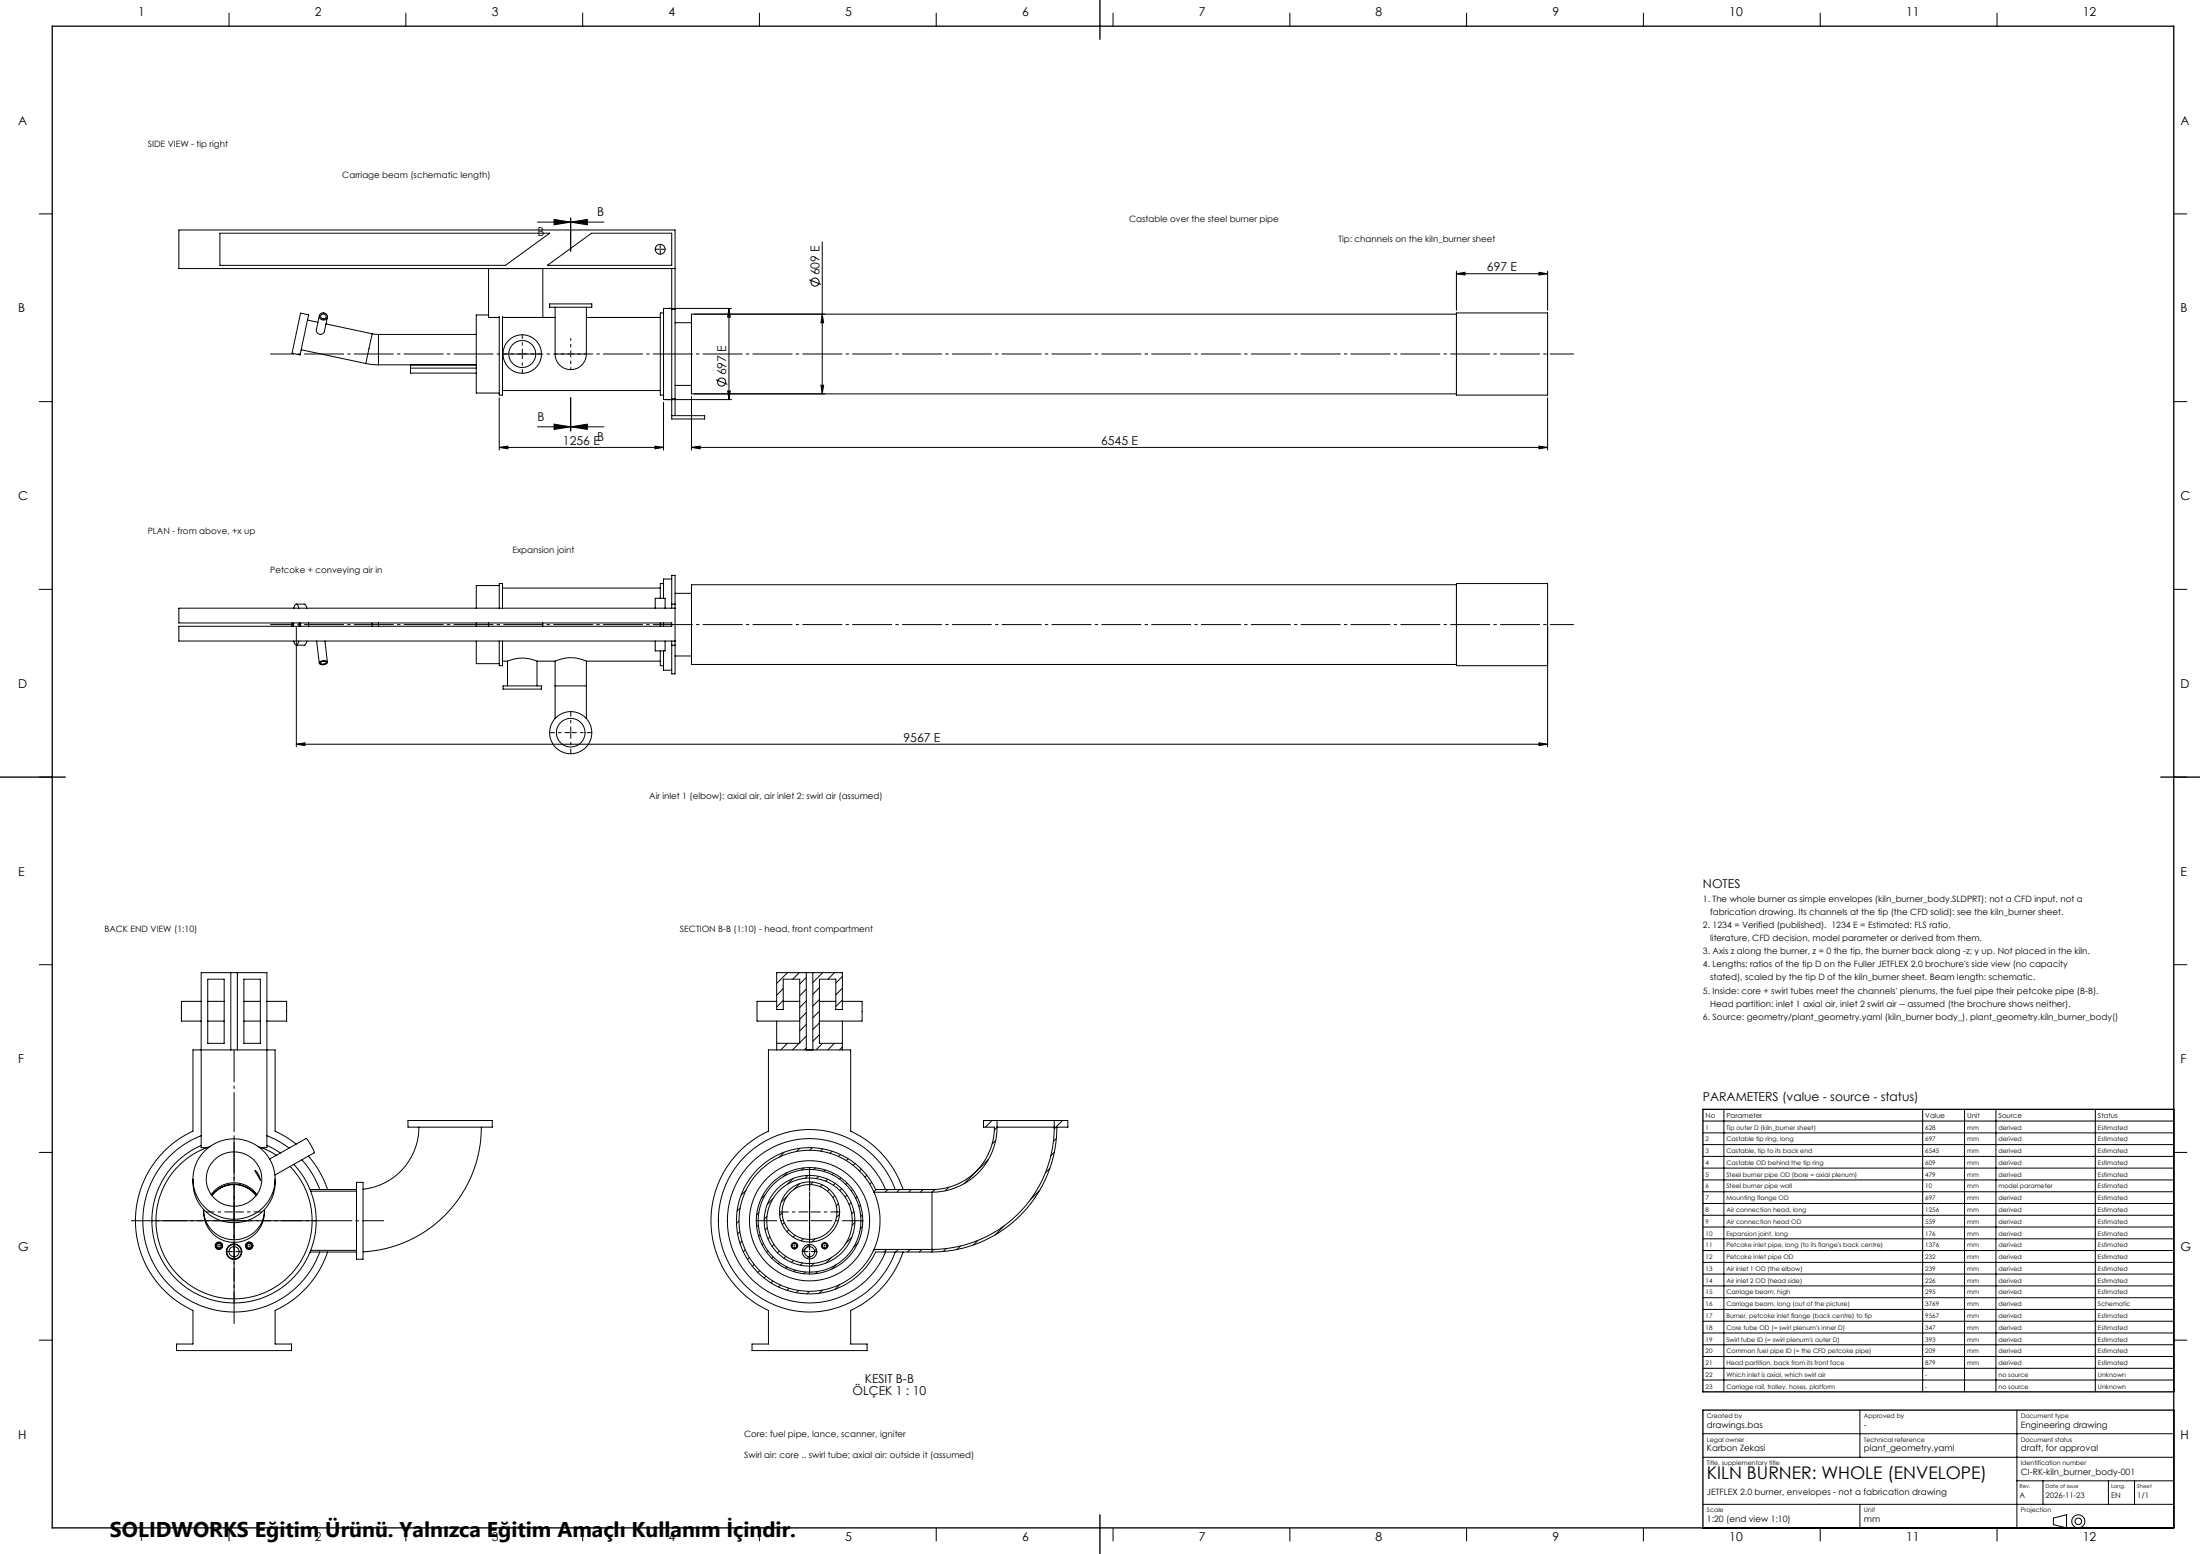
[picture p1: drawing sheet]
<svg xmlns="http://www.w3.org/2000/svg" width="841mm" height="594mm" viewBox="0 0 841 594" stroke-linecap="round" stroke-linejoin="round" font-family="sans-serif">
<g fill="none" stroke="#000" stroke-width=".38">
<path d="M87.6 5v5M155.2 5v5M222.7 5v5M290.3 5v5M357.9 5v5M425.5 5v5M493.1 5v5M560.6 5v5M628.2 5v5M695.8 5v5M763.4 5v5M15 81.8h5"/>
<path d="M84.1 89.1h126l-16.8 12.3h-109.2zM205.5 84.9h25.4M211.8 83.9l6.4 1-6.4 1zM218.2 84.9l6.3-1v2zM218.2 83.3v12.7M314.3 92.4v58.2M831 81.8h5M114.9 119.7l3.1 .7-3.3 15.3-3.1-.7zM186.8 102.7v18.6h4.1M207.5 102.7v18.6M209.3 101.4l16.8-12.3h30.7v12.3zM210.1 116.2h16.1v1.2h-16.1z"/>
<path d="M212.2 117.4v17.6a6.1 6.1 0 0 0 6.6 6.2 6.1 6.1 0 0 0 5.4-7.4v-16.4M253.6 119.6h-1.2v31.4h1.2M256.8 118.2v34.3M256.8 118.2h1.3M256.8 102.7v15.5M258.1 118.2v34.3M258.1 102.7h-189.7v-14.8h189.7v30.3M278.7 117.9l.5 3.3h-1zM278.7 117.9v34.8M279.6 117.9h-26v34.8h26M309.4 106.9l4.4 1.8M556.8 119.6h34.8v31.4h-34.8z"/>
<path d="M556.8 104.6l3.2-.5v1zM556.8 103.6v15M556.8 104.6h34.8M588.3 104.1l3.3 .5-3.3 .5zM591.6 103.6v15M115.1 133.7l24.7 5.3M117.5 122.3l4 .9M122.1 120.6l-1.2 5.4a1.57 1.57 0 0 0 1.3 1.8 1.57 1.57 0 0 0 1.8-1.1l1.2-5.4M122.3 120.1a1.46 1.46 0 0 1 2.5 0 1.46 1.46 0 0 1-.9 2.2 1.46 1.46 0 0 1-1.5-.6 1.46 1.46 0 0 1-.1-1.6zM124.6 123.8l17.7 3.8M139.8 139l4.9 .4M142.3 127.6l2.4 .2"/>
<path d="M142.3 127.6l-2.5 11.4M144.7 127.8v11.6M144.7 139.4h37.4M144.7 127.8h37.4M156.9 139.5v1.2M186.8 120.4h-4.7v29.8h8.8M190.9 120.9v30.1h1.2v-30.1M192.1 121.3h20.1M224.2 121.3h28.2M258.1 123.4h6.2M314.3 120.1l.6 3.3h-1.1zM556.8 120.1h-292.5v30.5h292.5"/>
<path d="M15 153.5h5M156.9 140.7v1.9h25.2M156.9 140.7h25.2M190.9 152v20M192.1 149.3h60.3M218.2 152v12.7M253.6 153.8v18.2M256.8 152.5h1.3M256.8 152.5v7.7h12.6v-1.3h-12.6M258.1 147.3h6.2M258.1 152.5v6.4M264.3 151.5v20.5"/>
<path d="M273.6 145.1l4.5 1.8M278.2 149.5h1l-.5 3.2zM313.8 147.2h1.1l-.6 3.4zM591.6 152v20M831 153.5h5M190.9 171l3.2-.5v1zM190.9 171h62.7M205.5 163.2h25.4M211.8 162.1l6.4 1.1-6.4 .9zM218.2 163.2l6.3-1.1v2zM250.4 170.5l3.2 .5-3.2 .5zM264.3 171l3.4-.5v1z"/>
<path d="M264.3 171h327.3M588.3 170.5l3.3 .5-3.3 .5zM15 225.3h5M111.7 238.1v1.3M112.2 238.1v1.3M112.3 232.5a1.26 1.26 0 0 1 1.2-1.5l.8 1.5M113.3 230.9h3.2l.8 1.6M113.3 239.8v45.7M114.4 238.1v1.3M114.9 238.1v1.3M118 238.1v1.3M142.2 238.1v1.3"/>
<path d="M144.7 238.1v1.3M182.1 238.1v1.3M186.8 238.1v1.3M190.9 223.8h-8.8v8.7M190.9 232.5v-9.4h1.2v9.4M192.1 224.8h60.3M207.5 238.1v1.3M250.5 232.5v-3.8h3.7v3.8M252.4 238.1v1.3M253.6 223.1h-1.2v5.6M253.6 238.1v1.3M256.8 230.9v-11h1.3v11"/>
<path d="M256.8 221.3h-3.2v7.4M256.8 230.9v1.6M256.8 230.9h1.3M258.1 232.5h-189.7v5.6h188.4v1.3h-188.4v5.6h189.7M258.1 230.9v15.7M258.1 226.8h6.2M556.8 223.5h-292.5v30.5h292.5M556.8 223.1h34.8v31.4h-34.8zM591.6 239.8v45.7M831 225.3h5M112.3 245a1.34 1.34 0 0 0 1.2 1.5l.8-1.5M117.3 245l-.8 1.6h-3.2"/>
<path d="M121 245l1.1 8.5M122.2 253.1l.5-.3a1.53 1.53 0 0 1 2.4 .6 1.99 1.99 0 0 1-3 0zM122.7 253.1l.3-.2a.89 .89 0 0 1 1-.2 .89 .89 0 0 1 .6 .7l-.4 .3a.9 .9 0 0 1-.9 .2 .9 .9 0 0 1-.6-.8zM124.2 245l1 8.1M182.1 245v8.7h8.8M190.9 245v9.5h1.2v-9.5M192.1 252.7h1.9M194 252.7l.3-.1a14.1 14.1 0 0 1 11 .1M194 252.7v9.5M205.3 252.7h6.9M205.3 252.7v9.5M212.2 252.7h.2a14 14 0 0 1 11.8 0"/>
<path d="M212.2 252.7v9.5M224.2 252.7h28.2M224.2 252.7v9.5M250.5 245v3.8h3.7v-3.8M252.4 248.8v5.7h1.2M253.6 248.8v7.4h3.2M256.8 246.6v11h1.3v-11M256.8 245v1.6M256.8 246.6h1.3M258.1 250.7h6.2M192.3 262.2h14.7v1.2h-14.7zM212.2 262.2v12.5"/>
<path d="M212.2 262.2h12M224.2 262.2v12.5M15 297h5M113.3 284.5l3.3-.6v1.1zM113.3 284.5h478.3M588.3 283.9l3.3 .6-3.3 .5zM831 297h5M15 368.8h5M79.4 374.3h6.3v24.5h-6.3zM88.2 371.8v29.5M90.7 371.8v29.5M93.2 374.3h6.3v24.5h-6.3z"/>
<path d="M299.4 377.9l-2.5 2.5M301.1 371.8l-4.2 4.1M305.5 371.8l-2.5 2.5M308.2 378.1l-2.5 2.5M308.2 373.6l-2.5 2.5M308.2 371.8v29.5M310.7 371.8v29.5M313.2 377.5l-2.5 2.6M314.5 371.8l-3.8 3.8M319 371.8l-2.5 2.5M322 373.2l-2.5 2.6M322 377.7l-2.5 2.6"/>
<path d="M831 368.8h5M76.9 382.8h-7.5v7.5h7.5M79.4 390.3h6.3M79.4 382.8h6.3M93.2 390.3h6.3M93.2 382.8h6.3M102 382.8h7.6v7.5h-7.6M296.9 382.8h-7.5v7.5h16.3M296.9 398.8h8.8v-24.5h-6.3v11.6h-2.5v-14.1h25.1v14.1h-2.5v-11.6h-6.3v24.5h8.8M296.9 390.3v11M299.4 382.8h6.3M299.4 382.4l-2.5 2.5"/>
<path d="M301 398.8l-2.6 2.5M305.5 398.8l-2.5 2.5M308.2 382.6l-2.5 2.5M308.2 387.1l-2.5 2.5M308.2 396.1l-2.5 2.5M308.2 391.5l-2.5 2.6M313.2 382.8h6.3M313.2 382.1l-2.5 2.5M313.2 386.5l-2.5 2.5M313.2 391l-2.5 2.5M313.2 395.5l-2.5 2.5M314.5 398.8l-2.6 2.5"/>
<path d="M318.9 398.8l-2.5 2.5M322 382.8h7.6v7.5h-16.4M322 382.2l-2.5 2.5M322 390.3v11M308.2 400.5l-.8 .8M322 400.2l-1.1 1.1M76.9 434.1a34.9 34.9 0 0 0-11.8 57.4 34.9 34.9 0 0 0 57.1-12.9M76.9 437.9a31.4 31.4 0 0 0-14.6 44.5 31.4 31.4 0 0 0 46 9.4 31.4 31.4 0 0 0 4-46.7M78.4 439.8a15.5 15.5 0 0 1 22.4 .2 15.5 15.5 0 0 1-1.1 22.3 15.5 15.5 0 0 1-21.5-1 15.5 15.5 0 0 1 .2-21.5zM79 438.7h-2.1v-66.9h25.1v66.9h-2.1M80.3 438.2a29.8 29.8 0 0 0-17.5 41.8 29.8 29.8 0 0 0 43.9 11 29.8 29.8 0 0 0 4.2-45.1M98.7 438.2l2.9 1.2 4.1 2.2"/>
<path d="M102 434.1a32.5 32.5 0 0 1 8.5 4.7M102 437.9l5.2 2.8M113.2 437.3l-3.9-2.8-4.1-2.1v-31.1h-31.4v31.1a37.7 37.7 0 0 0-22 34.2 37.7 37.7 0 0 0 22 34.3v12.8h-6.3v2.5h43.9v-2.5h-6.2v-12.8a37.8 37.8 0 0 0 20-22.3M156 428.3h32.2v2.5h-32.2zM160.1 430.8a23.8 23.8 0 0 1-21.3 23.7M184 430.8a47.8 47.8 0 0 1-45.2 47.7M305.8 438.9l-1.2 1.2M310.5 438.7l-1 1M314.5 439.1l-.8 .9M379.2 428.3l-2.5 2.5M380.6 435.9l-1.3 1.4M381.1 428.3h-5.1v2.5h4.2a23.9 23.9 0 0 1-23.9 23.9h-21.5a28 28 0 0 0-42.7-10 28 28 0 0 0 0 43.8 28 28 0 0 0 42.7-9.9h21.5a47.7 47.7 0 0 0 47.7-47.8h4.2"/>
<path d="M381.1 430.8a24.9 24.9 0 0 1-24.8 24.9M381.1 430.8h21.9M381.1 428.3h21.9M381.1 430.9l-1 1M381.1 428.3v2.5M403 430.8a46.8 46.8 0 0 1-46.7 46.8M403 428.3h5.2v2.5M403 428.3v2.5M403.8 435.1l-1.1 1.2M406.2 428.3l-3.2 3.2M408.2 430.8h-.1M651 428.5h180"/>
<path d="M651 433h180M651 437.5h180M659 424v108M735 424v108M751 424v108M763 424v108M801 424v108M15 440.5h5M73.8 450.7a15.7 15.7 0 0 0 15.7 16.7 15.7 15.7 0 0 0 15.7-16.7M80.7 456.6a10.8 10.8 0 0 1 17.5 0M81 456.9a10.6 10.6 0 0 1 17 0M81.1 457a10.5 10.5 0 0 1 16.8 0"/>
<path d="M81.8 443.5a10.5 10.5 0 0 1 16.8 2 10.5 10.5 0 0 1-7 15.4 10.4 10.4 0 0 1-11.4-5.1 10.4 10.4 0 0 1 1.6-12.3zM97.4 447.4a5.8 5.8 0 0 1 2.2 3.7zM103.1 443l13.9-7.8 1.3 1.5 1.8 3.6v.3l-15 8.5M115.4 443.3l.8 .9a35.6 35.6 0 0 1 6 10.5M117.9 441.9l.9 1.1a39.1 39.1 0 0 1 6.4 11.7M118.5 454.7h17.8M118.8 455.3h17.5M136.3 451.9h2.5v29.4h-2.5zM285.2 455l-2 1.9M292.7 456.5l-1.7 1.7M295.5 458.1l-2.2 2.2M299.8 440.4l-1.9 1.9"/>
<path d="M300.9 457.2l-2.3 2.3M301 448.1l-1.7 1.7M303.2 450.5l-2.2 2.2M305.7 452.4l-2.2 2.3M307.2 446.4l-.8 .8M308.8 449.3l-1 1.1M310.8 451.9l-1 .9M311.7 446.4l-.6 .7M313 449.6l-.9 .9M314.3 452.9l-.8 .7M315.5 447.2l-.6 .6M316.4 450.7l-.8 .8"/>
<path d="M317 454.6l-.7 .7M318.1 440l-.8 .8M318.6 448.5l-.5 .5M319.1 457l-.7 .7M319.3 452.3l-.7 .8M321.3 441.3l-.7 .8M321.4 450.2l-.5 .5M321.7 454.4l-.7 .7M323.8 456.8l-.8 .7M323.8 452.3l-.4 .4M324.2 442.9l-.7 .7M325.4 459.7l-.8 .8"/>
<path d="M325.9 454.7l-.5 .5M326.8 444.7l-.7 .7M327.6 457.5l-.5 .5M329.2 446.9l-.7 .7M331.4 449.3l-.8 .7M333.2 451.9l-.7 .7M334.1 455.7a27.2 27.2 0 0 1 0 21.9M334.1 455.7a27 27 0 0 0-41.2-10.3 27 27 0 0 0 0 42.5 27 27 0 0 0 41.2-10.3M334.1 455.7h22.2M334.9 454.7l-.9 .8M338.5 454.7a31.4 31.4 0 0 0-48.1-13 31.4 31.4 0 0 0 0 49.9 31.4 31.4 0 0 0 48.1-13M339.4 454.7l-1.1 1"/>
<path d="M342.2 454.7a34.9 34.9 0 0 0-53.6-16 34.9 34.9 0 0 0 0 55.9 34.9 34.9 0 0 0 53.6-16M343.9 454.7l-1 1M345.2 454.7a38 38 0 0 0-20-22.3v-31.1h-31.4v31.1a37.7 37.7 0 0 0-22 34.2 37.7 37.7 0 0 0 22 34.3v12.8h-6.3v2.5h44v-2.5h-6.3v-12.8a37.9 37.9 0 0 0 20-22.3M348.3 454.7l-1 1M352.8 454.7l-1 1M356.3 455.7v21.9M357.4 454.7l-1.1 1M362.7 453.8l-1.3 1.4M377.9 443.1l-9.4 9.4M397.4 455l-3.5 3.5M401.3 446.6l-1.7 1.7M403 440.4l-1.3 1.3"/>
<path d="M651 442h180M651 446.5h180M651 451h180M651 455.5h180M831 440.5h5M77.9 462.5a11.6 11.6 0 0 0 11.6 12.4 11.6 11.6 0 0 0 11.6-12.4M77.9 462.5a11.6 11.6 0 0 0 11.6 11.4 11.6 11.6 0 0 0 11.6-11.4M77.9 462.3v.2M101.1 462.3v.2M118.5 478.6h17.8M118.8 477.9h17.5M282.5 466.6l-.9 1"/>
<path d="M282.9 470.8l-.9 .9M283 461.7l-1.2 1.2M283.7 474.4l-.8 .9M284.9 477.7l-.7 .8M289.9 468.2l-.7 .7M290.1 463.6l-.9 .8M290.6 472l-.6 .6M291.9 475.3l-.6 .5M293.2 464.9l-1.1 1.1M293.3 469.3l-.8 .8M293.5 478.1l-.5 .5M294.3 472.8l-.7 .8"/>
<path d="M295.9 475.7l-.7 .7M297.9 478.2l-.7 .7M299 463.6l-.9 1M299.8 467.3l-.8 .8M301.5 470.1l-.7 .7M303.6 477l-.4 .3M304 472.2l-.8 .7M304.8 475.7l-.2 .4M307.1 473.5l-.8 .8M309.4 475.7l-2.7 2.7M311.5 473.5l-1.1 1.2M312.1 477.5l-.7 .7"/>
<path d="M320.5 460.1l-.8 .8M320.9 464.2l-1.2 1.1M325.6 472.9l-2.2 2.2M326.5 463.1l-.9 .9M326.8 467.3l-1.1 1M328 475.1l-1.7 1.7M328.9 460.7l-.6 .5M329.7 464.4l-.7 .6M329.7 468.9l-.8 .8M334.1 477.6h22.2M334.5 477.6l-.7 .6M338.9 477.6l-.9 1"/>
<path d="M343.4 477.6l-1 1M347.9 477.6l-1 1M352.4 477.6l-1 1M356.9 477.5l-1 1.1M361.7 477.2l-1.1 1.2M367.2 476.3l-1.3 1.3M373.8 474.2l-1.7 1.7M383.9 468.5l-3.5 3.5M651 460h180M651 464.5h180M651 469h180M651 473.5h180"/>
<path d="M651 478h180M286.5 480.7l-.8 .7M288.3 483.3l-.7 .7M290.4 485.7l-.7 .7M292.8 487.8l-.7 .7M295.5 489.6l-.8 .8M295.6 480.5l-.5 .5M298 482.6l-.5 .5M298.4 491.2l-.8 .7M300.4 480.2l-.8 .7M300.8 484.3l-.5 .5M301.6 492.4l-.8 .8"/>
<path d="M303.3 481.7l-.8 .8M304.1 485.5l-.6 .6M305.3 493.2l-.9 .9M306.8 482.7l-.8 .9M307.9 486.2l-.7 .7M309.2 480.4l-.7 .6M309.5 493.6l-1 1M311.2 482.9l-1.1 1.1M312.5 486l-.8 .9M314.4 493.1l-1.2 1.2M318 480.6l-2.2 2.2M319.6 483.4l-1.7 1.7"/>
<path d="M321.1 491l-1.9 1.9M651 482.5h180M651 487h180M651 491.5h180M651 496h180M15 512.3h5M651 500.5h180M651 505h180M651 509.5h180M651 514h180M651 518.5h180M831 512.3h5"/>
<path d="M651 523h180M651 527.5h180M711 539v18M771 539v45M651 548h180M651 557h180M651 575h180M711 575v9M771 566h60M781 566v9M806 566v9M816 566v9"/>
<path d="M87.6 584v5M155.2 584v5M222.7 584v5M290.3 584v5M357.9 584v5M425.5 584v5M493.1 584v5M560.6 584v5M628.2 584v5M695.8 584v5M763.4 584v5M785 580.3l5-1.3v5l-5-1.2z"/>
<circle cx="252.4" cy="95.3" r="1.89"/>
<circle cx="311.6" cy="107.8" r="1.55"/>
<circle cx="123.6" cy="120.9" r="1.01"/>
<circle cx="199.6" cy="135.3" r="5.1"/>
<circle cx="199.6" cy="135.3" r="7.3"/>
<circle cx="275.9" cy="146" r="1.56"/>
<circle cx="218.2" cy="280.1" r="5.5"/>
<circle cx="218.2" cy="280.1" r="8.1"/>
<circle cx="83.7" cy="476.2" r="1.43"/>
<circle cx="83.7" cy="476.2" r=".86"/>
<circle cx="83.7" cy="476.2" r="1.22"/>
<circle cx="89.5" cy="478.4" r="2.96"/>
<circle cx="89.5" cy="478.4" r="2.76"/>
<circle cx="89.5" cy="478.4" r="1.93"/>
<circle cx="95.2" cy="476.2" r="1.42"/>
<circle cx="95.2" cy="476.2" r=".86"/>
<circle cx="95.2" cy="476.2" r="1.23"/>
<circle cx="303.7" cy="476.2" r="1.22"/>
<circle cx="303.7" cy="476.2" r=".86"/>
<circle cx="309.5" cy="466.6" r="23"/>
<circle cx="309.5" cy="478.4" r="1.94"/>
<circle cx="309.5" cy="466.6" r="16.3"/>
<circle cx="309.5" cy="466.6" r="20.3"/>
<circle cx="309.5" cy="463.3" r="10.5"/>
<circle cx="309.5" cy="463.3" r="11.5"/>
<circle cx="309.5" cy="478.5" r="2.77"/>
<circle cx="309.5" cy="466.6" r="17.3"/>
<circle cx="309.5" cy="466.6" r="19.6"/>
<circle cx="315.2" cy="476.2" r=".86"/>
<circle cx="315.3" cy="476.2" r="1.22"/>
<circle cx="794.5" cy="581.5" r="1.25"/>
<circle cx="794.5" cy="581.5" r="2.5"/>
</g>
<path d="M103.3 135.3h498.3M103.3 238.7h498.3" fill="none" stroke="#000" stroke-width=".38" stroke-dasharray="15.2 1.3 1.3 1.3" stroke-dashoffset="6.1" stroke-linecap="butt"/>
<path d="M146.8 466.6h-96.7" fill="none" stroke="#000" stroke-width=".38" stroke-dasharray="15.2 1.3 1.3 1.3" stroke-dashoffset="6.9" stroke-linecap="butt"/>
<path d="M89.5 506v-104.7" fill="none" stroke="#000" stroke-width=".38" stroke-dasharray="15.2 1.3 1.3 1.3" stroke-dashoffset="2.9" stroke-linecap="butt"/>
<path d="M20 10h811v574h-811zM420.5 0v15M0 297h25M826 297h15M831 424h-180v108h180M831 539h-180v45M420.5 579v15" fill="none" stroke="#000" stroke-width=".5"/>
<g fill="#000">
<path d="M218.2 84.9l6.3-1v2zM211.8 83.9l6.4 1-6.4 1zM278.7 117.9l.5 3.3h-1zM556.8 104.6l3.2-.5v1zM588.3 104.1l3.3 .5-3.3 .5zM314.3 120.1l.6 3.3h-1.1zM278.2 149.5h1l-.5 3.2zM313.8 147.2h1.1l-.6 3.4zM190.9 171l3.2-.5v1zM218.2 163.2l6.3-1.1v2zM211.8 162.1l6.4 1.1-6.4 .9zM250.4 170.5l3.2 .5-3.2 .5z"/>
<path d="M264.3 171l3.4-.5v1zM588.3 170.5l3.3 .5-3.3 .5zM113.3 284.5l3.3-.6v1.1zM588.3 283.9l3.3 .6-3.3 .5z"/>
</g>
<g fill="none" stroke="#000" stroke-width=".38" stroke-dasharray="15.2 1.3 1.3 1.3" stroke-linecap="butt">
<path d="M252.1 95.3h-1.7M252.4 95.3v-.2M252.4 95.3h-.1M252.4 95.3v.1M252.4 95.3h.1M252.4 95v-1.7M252.4 95.5v1.8M252.6 95.3h1.8M199.7 135.3v-.1M199.7 135.3h-.2M199.7 135.3v.1M199.7 135.3h.1"/>
<path d="M218.2 135.3v-.1M218.2 135.3h-.1M218.2 135.3v.1M218.2 135.3h.1M218.2 280h-.1M218.2 280v.2M218.2 280h.1M218.2 280v-.1M83.2 476.2h-1M83.7 476.2v-.3M83.7 476.2h-.2M83.7 476.2v.2"/>
<path d="M83.7 476.2h.3M83.7 475.7v-1M83.7 476.7v.9M84.2 476.2h1M89 478.4h-2.5M89.5 463.2v-.2M89.5 463.2h-.3M89.5 463.2v.3M89.5 463.2h.2M89.5 466.6v-.2M89.5 466.6h-.3M89.5 466.6v.3"/>
<path d="M89.5 466.6h.2M89.5 478.4v-.2M89.5 478.4h-.3M89.5 478.4v.3M89.5 478.4h.2M89.5 477.9v-2.5M89.5 478.9v2.5M90 478.4h2.5M94.8 476.2h-1.2M95.3 476.2v-.3M95.3 476.2h-.3M95.3 476.2v.2"/>
<path d="M95.3 476.2h.2M95.3 475.7v-1.2M95.3 476.7v1.1M95.8 476.2h1.1M303.2 476.2h-1M303.7 476.2v-.3M303.7 476.2h-.2M303.7 476.2v.2M303.7 476.2h.3M303.7 475.7v-1M303.7 476.7v.9M304.2 476.2h1"/>
<path d="M309 478.4h-2.5M309.5 463.2v-.2M309.5 463.2h-.3M309.5 463.2v.3M309.5 463.2h.2M309.5 466.6v-.2M309.5 466.6h-.3M309.5 466.6v.3M309.5 466.6h.2M309.5 478.4v-.2M309.5 478.4h-.3M309.5 478.4v.3"/>
<path d="M309.5 478.4h.2M309.5 477.9v-2.5M309.5 478.9v2.5M310 478.4h2.5M314.8 476.2h-1M315.3 476.2v-.3M315.3 476.2h-.3M315.3 476.2v.2M315.3 476.2h.2M315.3 475.7v-1M315.3 476.7v.9M315.8 476.2h.9"/>
</g>
<path d="M217.9 135.3h-5.8M218.2 135.1v-5.9M218.2 135.6v5.8M218.4 135.3h5.9" fill="none" stroke="#000" stroke-width=".38" stroke-dasharray="15.2 1.3 1.3 1.3" stroke-dashoffset="14.2" stroke-linecap="butt"/>
<path d="M199.4 135.3h-7.2M199.7 135.1v-7.3M199.7 135.6v7.2M199.9 135.3h7.2" fill="none" stroke="#000" stroke-width=".38" stroke-dasharray="15.2 1.3 1.3 1.3" stroke-dashoffset="13.5" stroke-linecap="butt"/>
<path d="M218.2 279.8v-7.9M217.9 280h-7.9M218.2 280.3v7.9M218.4 280h8" fill="none" stroke="#000" stroke-width=".38" stroke-dasharray="15.2 1.3 1.3 1.3" stroke-dashoffset="13.2" stroke-linecap="butt"/>
<path d="M89 463.2h-10.2M89.5 462.7v-10.2M89.5 463.7v10.3M90 463.2h10.2" fill="none" stroke="#000" stroke-width=".38" stroke-dasharray="15.2 1.3 1.3 1.3" stroke-dashoffset="12" stroke-linecap="butt"/>
<path d="M89 466.6h-31.2M89.5 466.1v-31.1M89.5 467.1v31.2M90 466.6h31.1" fill="none" stroke="#000" stroke-width=".38" stroke-dasharray="15.2 1.3 1.3 1.3" stroke-dashoffset="1.6" stroke-linecap="butt"/>
<path d="M309 463.2h-11.2M309.5 462.7v-11.2M309.5 463.7v11.3M310 463.2h11.2" fill="none" stroke="#000" stroke-width=".38" stroke-dasharray="15.2 1.3 1.3 1.3" stroke-dashoffset="11.5" stroke-linecap="butt"/>
<path d="M309 466.6h-20.1M309.5 466.1v-20.1M309.5 467.1v20.1M310 466.6h20.1" fill="none" stroke="#000" stroke-width=".38" stroke-dasharray="15.2 1.3 1.3 1.3" stroke-dashoffset="7.1" stroke-linecap="butt"/>
<text font-size="8.2" x="42.1" y="587.3">SOLIDWORKS Eğitim Ürünü. Yalnızca Eğitim Amaçlı Kullanım İçindir.</text>
<text font-size="6.7" x="652.5" y="565.5">KILN BURNER: WHOLE (ENVELOPE)</text>
<g font-size="4.7">
<text x="52.8" y="6">1</text>
<text x="120.4" y="6">2</text>
<text x="188" y="6">3</text>
<text x="255.5" y="6">4</text>
<text x="323.1" y="6">5</text>
<text x="390.7" y="6">6</text>
<text x="458.3" y="6">7</text>
<text x="525.9" y="6">8</text>
<text x="593.5" y="6">9</text>
<text x="661" y="6">10</text>
<text x="728.6" y="6">11</text>
<text x="796.2" y="6">12</text>
<text x="7" y="47.7">A</text>
<text x="833.5" y="47.7">A</text>
<text x="228.3" y="82.7">B</text>
<text x="205.5" y="90.3">B</text>
<text x="313.3" y="105.2" transform="rotate(-90 313.3 105.2)">609 E</text>
<text x="568.4" y="103.6">697 E</text>
<text x="7" y="119.4">B</text>
<text x="833.5" y="119.4">B</text>
<text x="277.6" y="143.4" transform="rotate(-90 277.6 143.4)">697 E</text>
<text x="205.5" y="160.9">B</text>
<text x="215.2" y="170">1256 E</text>
<text x="228.3" y="168.5">B</text>
<text x="420.9" y="170">6545 E</text>
<text x="7" y="191.2">C</text>
<text x="833.5" y="191.2">C</text>
<text x="7" y="262.9">D</text>
<text x="833.5" y="262.9">D</text>
<text x="345.4" y="283.4">9567 E</text>
<text x="7" y="334.7">E</text>
<text x="833.5" y="334.7">E</text>
<text x="651" y="339.5">NOTES</text>
<text x="7" y="406.4">F</text>
<text x="833.5" y="406.4">F</text>
<text x="651" y="421">PARAMETERS (value - source - status)</text>
<text x="7" y="478.2">G</text>
<text x="833.5" y="478.2">G</text>
<text x="325.9" y="533.2">ÖLÇEK 1 : 10</text>
<text x="330.6" y="528.7">KESIT B-B</text>
<text x="7" y="549.9">H</text>
<text x="833.5" y="549.9">H</text>
<text x="52.8" y="589">1</text>
<text x="120.4" y="589">2</text>
<text x="188" y="589">3</text>
<text x="255.5" y="589">4</text>
<text x="323.1" y="589">5</text>
<text x="390.7" y="589">6</text>
<text x="458.3" y="589">7</text>
<text x="525.9" y="589">8</text>
<text x="593.5" y="589">9</text>
<text x="661" y="589">10</text>
<text x="728.6" y="589">11</text>
<text x="796.2" y="589">12</text>
</g>
<g font-size="3.3">
<text x="56.5" y="56.3">SIDE VIEW - tip right</text>
<text x="130.9" y="67.9">Carriage beam (schematic length)</text>
<text x="431.6" y="84.9">Castable over the steel burner pipe</text>
<text x="511.6" y="92.4">Tip: channels on the kiln_burner sheet</text>
<text x="56.5" y="204.3">PLAN - from above, +x up</text>
<text x="195.9" y="211.5">Expansion joint</text>
<text x="103.3" y="219">Petcoke + conveying air in</text>
<text x="248.2" y="305.3">Air inlet 1 (elbow): axial air, air inlet 2: swirl air (assumed)</text>
<text x="651" y="344.8">1. The whole burner as simple envelopes (kiln_burner_body.SLDPRT); not a CFD input, not a</text>
<text x="653.8" y="349.8">fabrication drawing. Its channels at the tip (the CFD solid): see the kiln_burner sheet.</text>
<text x="39.9" y="356.2">BACK END VIEW (1:10)</text>
<text x="259.9" y="356.2">SECTION B-B (1:10) - head, front compartment</text>
<text x="651" y="354.8">2. 1234 = Verified (published). 1234 E = Estimated: FLS ratio,</text>
<text x="653.8" y="359.8">literature, CFD decision, model parameter or derived from them.</text>
<text x="651" y="364.8">3. Axis z along the burner, z = 0 the tip, the burner back along -z; y up. Not placed in the kiln.</text>
<text x="651" y="369.8">4. Lengths: ratios of the tip D on the Fuller JETFLEX 2.0 brochure's side view (no capacity</text>
<text x="653.8" y="374.8">stated), scaled by the tip D of the kiln_burner sheet. Beam length: schematic.</text>
<text x="651" y="379.8">5. Inside: core + swirl tubes meet the channels' plenums, the fuel pipe their petcoke pipe (B-B).</text>
<text x="651" y="389.8">6. Source: geometry/plant_geometry.yaml (kiln_burner body_), plant_geometry.kiln_burner_body()</text>
<text x="653.8" y="384.8">Head partition: inlet 1 axial air, inlet 2 swirl air -- assumed (the brochure shows neither).</text>
<text x="652.5" y="545.8">drawings.bas</text>
<text x="712.5" y="545.8">-</text>
<text x="772.5" y="545.8">Engineering drawing</text>
<text x="284.5" y="549.4">Core: fuel pipe, lance, scanner, igniter</text>
<text x="284.5" y="557.4">Swirl air: core .. swirl tube; axial air: outside it (assumed)</text>
<text x="652.5" y="554.8">Karbon Zekasi</text>
<text x="712.5" y="554.8">plant_geometry.yaml</text>
<text x="772.5" y="554.8">draft, for approval</text>
<text x="772.5" y="563.8">CI-RK-kiln_burner_body-001</text>
<text x="652.5" y="571.3">JETFLEX 2.0 burner, envelopes - not a fabrication drawing</text>
<text x="652.5" y="581.8">1:20 (end view 1:10)</text>
<text x="712.5" y="581.8">mm</text>
</g>
<g font-size="2.9">
<text x="772" y="572.6">A</text>
<text x="782" y="572.6">2026-11-23</text>
<text x="807" y="572.6">EN</text>
<text x="817" y="572.6">1/1</text>
</g>
<g font-size="2.7">
<text x="652" y="427.4">No</text>
<text x="660" y="427.4">Parameter</text>
<text x="736" y="427.4">Value</text>
<text x="752" y="427.4">Unit</text>
<text x="764" y="427.4">Source</text>
<text x="802" y="427.4">Status</text>
</g>
<g font-size="2.4">
<text x="652" y="431.8">1</text>
<text x="660" y="431.8">Tip outer D (kiln_burner sheet)</text>
<text x="736" y="431.8">628</text>
<text x="752" y="431.8">mm</text>
<text x="764" y="431.8">derived</text>
<text x="802" y="431.8">Estimated</text>
<text x="652" y="436.3">2</text>
<text x="660" y="436.3">Castable tip ring, long</text>
<text x="736" y="436.3">697</text>
<text x="752" y="436.3">mm</text>
<text x="764" y="436.3">derived</text>
<text x="802" y="436.3">Estimated</text>
<text x="652" y="440.8">3</text>
<text x="660" y="440.8">Castable, tip to its back end</text>
<text x="736" y="440.8">6545</text>
<text x="752" y="440.8">mm</text>
<text x="764" y="440.8">derived</text>
<text x="802" y="440.8">Estimated</text>
<text x="652" y="445.3">4</text>
<text x="652" y="449.8">5</text>
<text x="660" y="445.3">Castable OD behind the tip ring</text>
<text x="660" y="449.8">Steel burner pipe OD (bore = axial plenum)</text>
<text x="736" y="445.3">609</text>
<text x="736" y="449.8">479</text>
<text x="752" y="445.3">mm</text>
<text x="752" y="449.8">mm</text>
<text x="764" y="445.3">derived</text>
<text x="764" y="449.8">derived</text>
<text x="802" y="445.3">Estimated</text>
<text x="802" y="449.8">Estimated</text>
<text x="652" y="454.3">6</text>
<text x="660" y="454.3">Steel burner pipe wall</text>
<text x="736" y="454.3">10</text>
<text x="752" y="454.3">mm</text>
<text x="764" y="454.3">model parameter</text>
<text x="802" y="454.3">Estimated</text>
<text x="652" y="458.8">7</text>
<text x="660" y="458.8">Mounting flange OD</text>
<text x="736" y="458.8">697</text>
<text x="752" y="458.8">mm</text>
<text x="764" y="458.8">derived</text>
<text x="802" y="458.8">Estimated</text>
<text x="652" y="463.3">8</text>
<text x="652" y="467.8">9</text>
<text x="660" y="463.3">Air connection head, long</text>
<text x="660" y="467.8">Air connection head OD</text>
<text x="736" y="463.3">1256</text>
<text x="736" y="467.8">559</text>
<text x="752" y="463.3">mm</text>
<text x="752" y="467.8">mm</text>
<text x="764" y="463.3">derived</text>
<text x="764" y="467.8">derived</text>
<text x="802" y="463.3">Estimated</text>
<text x="802" y="467.8">Estimated</text>
<text x="652" y="472.3">10</text>
<text x="660" y="472.3">Expansion joint, long</text>
<text x="736" y="472.3">176</text>
<text x="752" y="472.3">mm</text>
<text x="764" y="472.3">derived</text>
<text x="802" y="472.3">Estimated</text>
<text x="652" y="476.8">11</text>
<text x="660" y="476.8">Petcoke inlet pipe, long (to its flange's back centre)</text>
<text x="736" y="476.8">1376</text>
<text x="752" y="476.8">mm</text>
<text x="764" y="476.8">derived</text>
<text x="802" y="476.8">Estimated</text>
<text x="652" y="481.3">12</text>
<text x="652" y="485.8">13</text>
<text x="660" y="481.3">Petcoke inlet pipe OD</text>
<text x="660" y="485.8">Air inlet 1 OD (the elbow)</text>
<text x="736" y="481.3">232</text>
<text x="736" y="485.8">239</text>
<text x="752" y="481.3">mm</text>
<text x="752" y="485.8">mm</text>
<text x="764" y="481.3">derived</text>
<text x="764" y="485.8">derived</text>
<text x="802" y="481.3">Estimated</text>
<text x="802" y="485.8">Estimated</text>
<text x="652" y="490.3">14</text>
<text x="660" y="490.3">Air inlet 2 OD (head side)</text>
<text x="736" y="490.3">226</text>
<text x="752" y="490.3">mm</text>
<text x="764" y="490.3">derived</text>
<text x="802" y="490.3">Estimated</text>
<text x="652" y="494.8">15</text>
<text x="660" y="494.8">Carriage beam, high</text>
<text x="736" y="494.8">295</text>
<text x="752" y="494.8">mm</text>
<text x="764" y="494.8">derived</text>
<text x="802" y="494.8">Estimated</text>
<text x="652" y="499.3">16</text>
<text x="652" y="503.8">17</text>
<text x="660" y="499.3">Carriage beam, long (out of the picture)</text>
<text x="660" y="503.8">Burner, petcoke inlet flange (back centre) to tip</text>
<text x="736" y="499.3">3769</text>
<text x="736" y="503.8">9567</text>
<text x="752" y="499.3">mm</text>
<text x="752" y="503.8">mm</text>
<text x="764" y="499.3">derived</text>
<text x="764" y="503.8">derived</text>
<text x="802" y="499.3">Schematic</text>
<text x="802" y="503.8">Estimated</text>
<text x="652" y="508.3">18</text>
<text x="660" y="508.3">Core tube OD (= swirl plenum's inner D)</text>
<text x="736" y="508.3">347</text>
<text x="752" y="508.3">mm</text>
<text x="764" y="508.3">derived</text>
<text x="802" y="508.3">Estimated</text>
<text x="652" y="512.8">19</text>
<text x="660" y="512.8">Swirl tube ID (= swirl plenum's outer D)</text>
<text x="736" y="512.8">393</text>
<text x="752" y="512.8">mm</text>
<text x="764" y="512.8">derived</text>
<text x="802" y="512.8">Estimated</text>
<text x="652" y="517.3">20</text>
<text x="652" y="521.8">21</text>
<text x="660" y="517.3">Common fuel pipe ID (= the CFD petcoke pipe)</text>
<text x="660" y="521.8">Head partition, back from its front face</text>
<text x="736" y="517.3">209</text>
<text x="736" y="521.8">879</text>
<text x="752" y="517.3">mm</text>
<text x="752" y="521.8">mm</text>
<text x="764" y="517.3">derived</text>
<text x="764" y="521.8">derived</text>
<text x="802" y="517.3">Estimated</text>
<text x="802" y="521.8">Estimated</text>
<text x="652" y="526.3">22</text>
<text x="660" y="526.3">Which inlet is axial, which swirl air</text>
<text x="736" y="526.3">-</text>
<text x="764" y="526.3">no source</text>
<text x="802" y="526.3">Unknown</text>
<text x="652" y="530.8">23</text>
<text x="660" y="530.8">Carriage rail, trolley, hoses, platform</text>
<text x="736" y="530.8">-</text>
<text x="764" y="530.8">no source</text>
<text x="802" y="530.8">Unknown</text>
<text x="652.5" y="542.1">Created by</text>
<text x="712.5" y="542.1">Approved by</text>
<text x="772.5" y="542.1">Document type</text>
<text x="652.5" y="551.1">Legal owner</text>
<text x="712.5" y="551.1">Technical reference</text>
<text x="772.5" y="551.1">Document status</text>
<text x="652.5" y="560.1">Title, supplementary title</text>
<text x="772.5" y="560.1">Identification number</text>
<text x="652.5" y="578.1">Scale</text>
<text x="712.5" y="578.1">Unit</text>
<text x="772.5" y="578.1">Projection</text>
</g>
<g font-size="2">
<text x="772" y="568.9">Rev.</text>
<text x="782" y="568.9">Date of issue</text>
<text x="807" y="568.9">Lang.</text>
<text x="817" y="568.9">Sheet</text>
</g>
</svg>
